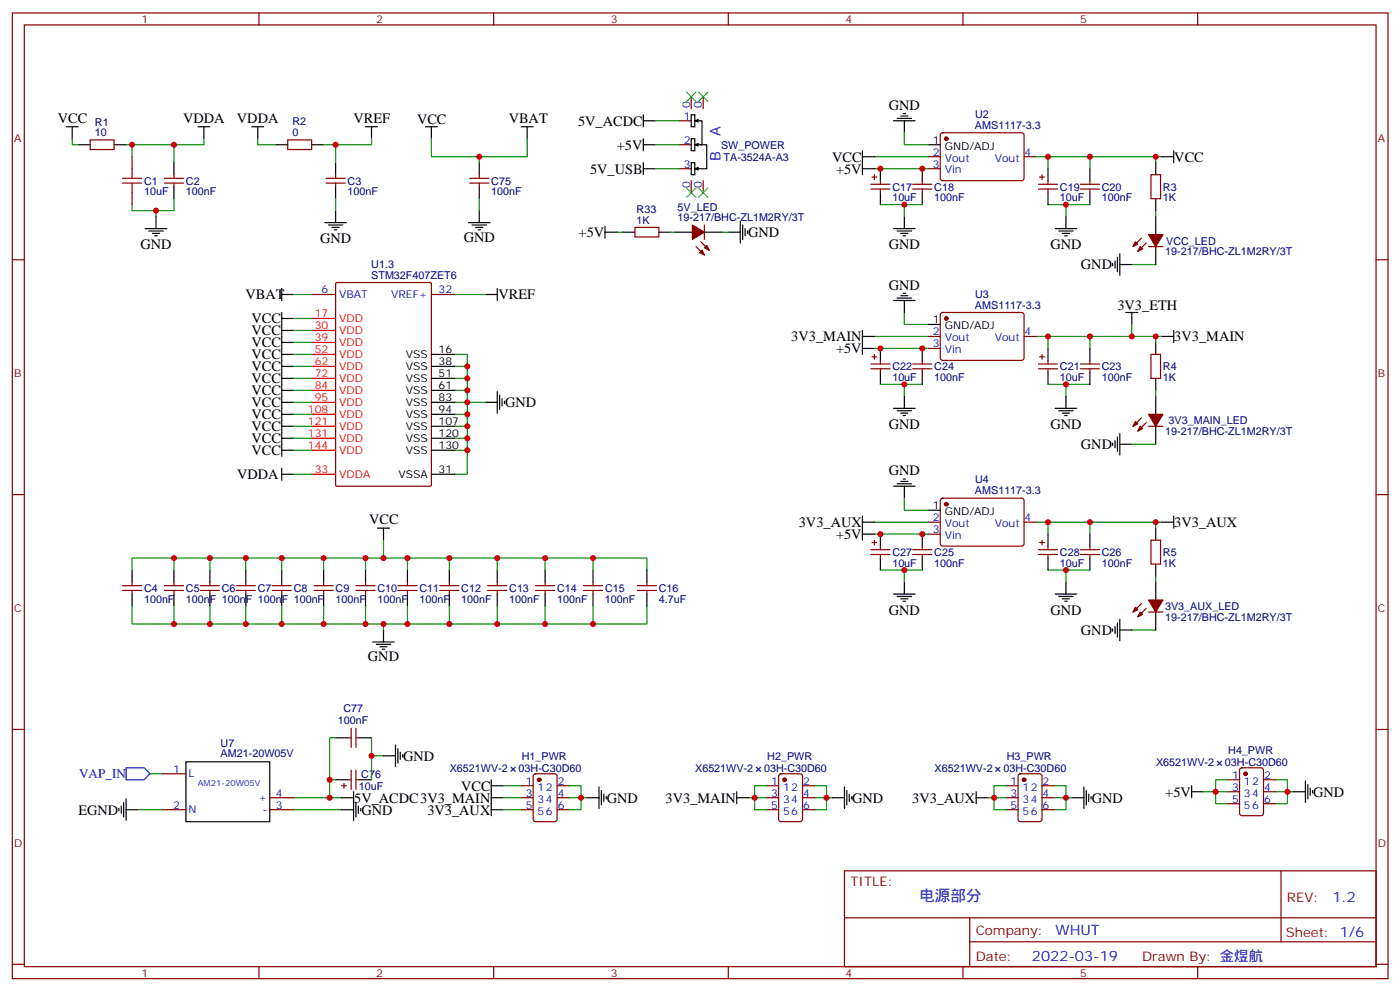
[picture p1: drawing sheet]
<svg xmlns="http://www.w3.org/2000/svg" width="413mm" height="292mm" viewBox="0 0 413 292" stroke-linecap="round" stroke-linejoin="round" font-family="sans-serif">
<g fill="none" stroke="#870000" stroke-width=".35">
<path d="M3.6 3.8h405.4v284.3h-405.4zM7.2 7.3h398.2v277.3h-398.2zM76.3 3.8v3.5M145.5 3.8v3.5M214.6 3.8v3.5M283.7 3.8v3.5M352.9 3.8v3.5M200.1 35.6h3.6M203.7 28.5v3.5M207.2 28.5v3.5M277.3 39.3l.4-.2h23.6l.4 .7v13l-.7 .4-23.5-.1-.5-.6v-12.7zM26.6 41.2h7v2.8h-7z"/>
<path d="M38.9 46.1v3.6M38.9 56.7v3.6M48.4 53.9h5.7M48.4 52.5h5.7M51.3 51.4v1.1M51.3 53.9v1.1M84.8 41.2h7v2.8h-7zM96.1 53.9h5.6M96.1 52.5h5.6M98.9 51.4v1.1M98.9 53.9v1.1M138.4 53.9h5.6"/>
<path d="M138.4 52.5h5.6M141.2 51.4v1.1M141.2 53.9v1.1M200.1 49.7h3.6M200.1 42.6h3.6M203.7 53.2v3.5M207.2 53.2v3.5M256.6 55.7h5.6M256.6 54.3h5.6M256.9 52.1h1.4M257.6 51.4v1.4M259.4 53.2v1.1"/>
<path d="M259.4 55.7v1M268.9 55.7h5.7M268.9 54.3h5.7M271.7 53.2v1.1M271.7 55.7v1M273.5 46.1h3.5M273.5 49.7h3.5M301.7 46.1h3.6M306 55.7h5.6M306 54.3h5.6M306.3 52.1h1.4M307 51.4v1.4"/>
<path d="M308.8 53.2v1.1M308.8 55.7v1M318.3 55.7h5.7M318.3 54.3h5.7M321.1 53.2v1.1M321.1 55.7v1M339.1 51.4h2.8v7.1h-2.8zM3.6 76.5h3.6M187.1 67h7v2.8h-7zM205.1 72.6l2.4 2.5M206.5 71.2l2.5 2.5M207.5 66.3v4.2"/>
<path d="M336.3 70.1l-2.5 2.5M337.7 71.5l-2.5 2.5M338.4 72.6h4.3M405.4 76.5h3.6M91.8 86.7h7.1M98.9 83.4l.3-.2h27.6l.3 .2v59.4l-.2 .3-27.7 .1-.3-.2zM127.1 86.7h7.1M273.5 99.1h3.5M277.3 92.2l.4-.2 23.6 .1 .4 .6v13l-.7 .4-23.5-.1-.5-.6v-12.7zM301.7 99.1h3.6M256.6 107.2h5.6M256.6 108.6h5.6"/>
<path d="M256.9 105.1h1.4M257.6 104.4v1.4M259.4 106.1v1.1M259.4 108.6v1M268.9 107.2h5.7M268.9 108.6h5.7M271.7 106.1v1.1M271.7 108.6v1M273.5 102.6h3.5M306 107.2h5.6M306 108.6h5.6M306.3 105.1h1.4"/>
<path d="M307 104.4v1.4M308.8 106.1v1.1M308.8 108.6v1M318.3 107.2h5.7M318.3 108.6h5.7M321.1 106.1v1.1M321.1 108.6v1M339.1 104.4h2.8v7h-2.8zM336.3 123l-2.5 2.5M337.7 124.5l-2.5 2.4M338.4 125.5h4.3M3.6 145.6h3.6"/>
<path d="M256.9 159.7h1.4M257.6 159v1.4M273.5 153.7h3.5M273.5 157.3h3.5M277.3 146.9l.4-.2h23.6l.4 .7v13l-.7 .4-23.5-.1-.5-.6v-12.7zM301.7 153.7h3.6M306.3 159.7h1.4M307 159v1.4M339.1 159h2.8v7.1h-2.8zM405.4 145.6h3.6M36.1 173.8h5.6M36.1 172.4h5.6"/>
<path d="M38.9 171.4v1M38.9 173.8v1.1M48.4 173.8h5.7M48.4 172.4h5.7M51.3 171.4v1M51.3 173.8v1.1M59 173.8h5.7M59 172.4h5.7M61.8 171.4v1M61.8 173.8v1.1M69.6 173.8h5.6M69.6 172.4h5.6"/>
<path d="M72.4 171.4v1M72.4 173.8v1.1M80.2 173.8h5.6M80.2 172.4h5.6M83 171.4v1M83 173.8v1.1M92.5 173.8h5.7M92.5 172.4h5.7M95.4 171.4v1M95.4 173.8v1.1M104.9 173.8h5.6M104.9 172.4h5.6"/>
<path d="M107.7 171.4v1M107.7 173.8v1.1M117.2 173.8h5.7M117.2 172.4h5.7M120.1 171.4v1M120.1 173.8v1.1M129.6 173.8h5.6M129.6 172.4h5.6M132.4 171.4v1M132.4 173.8v1.1M143.7 173.8h5.6M143.7 172.4h5.6"/>
<path d="M146.5 171.4v1M146.5 173.8v1.1M157.8 173.8h5.6M157.8 172.4h5.6M160.6 171.4v1M160.6 173.8v1.1M171.9 173.8h5.7M171.9 172.4h5.7M174.7 171.4v1M174.7 173.8v1.1M187.8 173.8h5.6M187.8 172.4h5.6"/>
<path d="M190.6 171.4v1M190.6 173.8v1.1M256.6 163.3h5.6M256.6 161.9h5.6M259.4 160.8v1.1M259.4 163.3v1M268.9 163.3h5.7M268.9 161.9h5.7M271.7 160.8v1.1M271.7 163.3v1M306 163.3h5.6M306 161.9h5.6"/>
<path d="M308.8 160.8v1.1M308.8 163.3v1M318.3 163.3h5.7M318.3 161.9h5.7M321.1 160.8v1.1M321.1 163.3v1M336.3 177.7l-2.5 2.5M337.7 179.1l-2.5 2.5M338.4 180.2h4.3M3.6 214.8h3.6M102.4 217.2h1.1M103.5 214.4v5.7"/>
<path d="M104.9 214.4v5.7M104.9 217.2h1M405.4 214.8h3.6M47.7 238.4h7.1M47.7 227.8h7.1M79.5 238.4h7M79.5 234.9h7M100.6 231.4h1.5M101.4 230.6v1.5M102.4 229.6h1.1M103.5 226.8v5.6M104.9 229.6h1"/>
<path d="M104.9 226.8v5.6M153.6 231.4h3.5M153.6 238.4h3.5M153.6 234.9h3.5M157.3 228l.5-.2h5.6l.7 .5v12.9l-.4 .7h-5.9l-.7-.4v-13zM164.1 231.4h3.6M164.1 238.4h3.6M164.1 234.9h3.6M225.9 231.4h3.5M225.9 238.4h3.5M225.9 234.9h3.5M229.6 228l.5-.2h5.7l.6 .5 .1 12.9-.5 .7h-5.9l-.6-.4-.1-13z"/>
<path d="M236.5 231.4h3.5M236.5 238.4h3.5M236.5 234.9h3.5M296.4 231.4h3.6M296.4 238.4h3.6M296.4 234.9h3.6M300.2 228l.5-.2h5.6l.7 .5v12.9l-.4 .7h-5.9l-.7-.4v-13zM307 231.4h3.6M307 238.4h3.6M307 234.9h3.6M361.7 229.6h3.5M361.7 236.6h3.5"/>
<path d="M361.7 233.1h3.5M365.5 226.3l.4-.2h5.7l.6 .4 .1 13-.5 .6-5.9 .1-.6-.5-.1-12.9zM372.3 229.6h3.5M372.3 236.6h3.5M372.3 233.1h3.5M248.8 256.4h156.6v28.2h-156.6zM377.4 256.4v20.9M248.8 270.2h156.5M285.7 277.3h119.6M285.7 270.2v14.2M3.6 283.9h3.6M76.3 284.6v3.5"/>
<path d="M145.5 284.6v3.5M214.6 284.6v3.5M283.7 284.6v3.5M352.9 284.6v3.5M405.4 283.9h3.6"/>
</g>
<g fill="none" stroke="#000" stroke-width=".35">
<path d="M19.5 37.3h3.5M21.3 37.3v3.6M58.3 37.3h3.5M60.1 37.3v3.6M74.2 37.3h3.5M76 37.3v3.6M107.7 37.3h3.5M109.5 37.3v3.6M125.3 37.3h3.6M127.1 37.3v3.6M153.6 37.3h3.5M155.3 37.3v3.6"/>
<path d="M189.5 35.6h3.6M189.5 33.8v3.5M203.7 33.8h1v3.5h-1zM204.7 35.6h2.1v7h-2.1M204.7 35.6l1.1 .3M205.8 35.2l-1.1 .4M263.3 35.6h6.3M264.3 34.9h4.3M265.4 34.1h2.1M266.1 33.4h.7M266.5 35.6v3.5M23 42.6h3.6"/>
<path d="M33.6 42.6h3.5M51.3 47.9v3.5M51.3 55v3.5M81.2 42.6h3.6M91.8 42.6h3.6M98.9 47.9v3.5M98.9 55v3.5M141.2 47.9v3.5M141.2 55v3.5M189.5 42.6h3.6M189.5 49.7h3.6M189.5 40.9v3.5"/>
<path d="M189.5 47.9v3.5M203.7 40.9h1v3.5h-1zM203.7 47.9h1v3.5h-1zM204.7 49.7l1.1 .3M204.7 42.6l1.1 .4M205.8 49.3l-1.1 .4M205.8 42.3l-1.1 .3M206.5 42.6h1.7v7.1h-3.5M254.1 49.7h3.5M254.1 44.4v7M254.1 46.1h3.5M259.4 49.7v3.5"/>
<path d="M259.4 56.7v3.6M271.7 49.7v3.5M271.7 56.7v3.6M273.5 42.6h3.5M308.8 49.7v3.5M308.8 56.7v3.6M321.1 49.7v3.5M321.1 56.7v3.6M340.5 47.9v3.5M340.5 58.5v3.5M342.3 46.1h3.5M345.8 44.4v3.5"/>
<path d="M42.8 67.3h6.3M43.9 68h4.2M44.9 68.7h2.1M45.6 69.4h.7M46 63.8v3.5M95.7 65.5h6.4M96.8 66.3h4.2M97.8 67h2.1M98.5 67.7h.7M98.9 62v3.5M138 65.5h6.4M139.1 66.3h4.2"/>
<path d="M140.2 67h2.1M140.9 67.7h.7M141.2 62v3.5M178.3 68.4h3.5M178.3 66.6v3.5M183.6 68.4h3.5M194.1 68.4h3.6M198.7 68.4h5.3M207.5 68.4h5.3M214.6 68.4h3.5M218.1 65.2v6.3M218.8 66.3v4.2"/>
<path d="M219.5 67.3v2.1M220.2 68v.7M263.3 67.3h6.3M264.3 68h4.3M265.4 68.7h2.1M266.1 69.4h.7M266.5 63.8v3.5M310.9 67.3h6.4M312 68h4.2M313 68.7h2.1M313.7 69.4h.7M314.1 63.8v3.5"/>
<path d="M327.8 77.5v.7M328.5 76.8v2.2M329.2 75.8v4.2M330 77.9h3.5M330 74.7v6.4M340.5 63.8v5.3M340.5 72.6v5.3M83 86.7h3.5M83 84.9v3.6M83 92v42.3M83 93.8h3.5M83 97.3h3.5"/>
<path d="M143 86.7h3.5M146.5 84.9v3.6M254.1 97.3v7.1M254.1 99.1h3.5M263.3 88.5h6.3M264.3 87.8h4.3M265.4 87.1h2.1M266.1 86.4h.7M266.5 88.5v3.5M273.5 95.5h3.5M331.7 92h3.5M333.5 92v3.5"/>
<path d="M342.3 99.1h3.5M345.8 97.3v3.5M83 104.4h3.5M83 107.9h3.5M83 111.4h3.5M83 114.9h3.5M83 118.5h3.5M83 100.8h3.5M127.1 104.4h7.1M127.1 107.9h7.1M127.1 111.4h7.1M127.1 114.9h7.1"/>
<path d="M127.1 118.5h7.1M143 118.5h3.5M146.5 115.3v6.3M147.2 116.3v4.3M147.9 117.4v2.1M148.6 118.1v.7M254.1 102.6h3.5M259.4 102.6v3.5M259.4 109.6v3.6M266.5 116.7v3.5M271.7 102.6v3.5M271.7 109.6v3.6"/>
<path d="M308.8 102.6v3.5M308.8 109.6v3.6M314.1 116.7v3.5M321.1 102.6v3.5M321.1 109.6v3.6M340.5 100.8v3.6M340.5 111.4v3.5M340.5 116.7v5.3M83 139.6h3.5M83 122h3.5M83 125.5h3.5M83 129h3.5"/>
<path d="M83 132.6h3.5M83 137.9v3.5M127.1 139.6h7.1M127.1 122h7.1M127.1 125.5h7.1M127.1 129h7.1M127.1 132.6h7.1M263.3 120.2h6.3M264.3 120.9h4.3M265.4 121.6h2.1M266.1 122.3h.7M310.9 120.2h6.4"/>
<path d="M312 120.9h4.2M313 121.6h2.1M313.7 122.3h.7M327.8 130.5v.7M328.5 129.8v2.1M329.2 128.7v4.2M330 127.6v6.4M330 130.8h3.5M340.5 125.5v5.3M111.2 155.5h3.6M113 155.5v3.5M254.1 152v7"/>
<path d="M254.1 157.3h3.5M254.1 153.7h3.5M259.4 157.3v3.5M263.3 143.2h6.3M264.3 142.5h4.3M265.4 141.7h2.1M266.1 141h.7M266.5 143.2v3.5M271.7 157.3v3.5M273.5 150.2h3.5M308.8 157.3v3.5M321.1 157.3v3.5"/>
<path d="M340.5 155.5v3.5M342.3 153.7h3.5M345.8 152v3.5M38.9 167.9v3.5M38.9 174.9v3.5M51.3 167.9v3.5M51.3 174.9v3.5M61.8 167.9v3.5M61.8 174.9v3.5M72.4 167.9v3.5M72.4 174.9v3.5M83 167.9v3.5"/>
<path d="M83 174.9v3.5M95.4 167.9v3.5M95.4 174.9v3.5M107.7 167.9v3.5M107.7 174.9v3.5M120.1 167.9v3.5M120.1 174.9v3.5M132.4 167.9v3.5M132.4 174.9v3.5M146.5 167.9v3.5M146.5 174.9v3.5M160.6 167.9v3.5"/>
<path d="M160.6 174.9v3.5M174.7 167.9v3.5M174.7 174.9v3.5M190.6 167.9v3.5M190.6 174.9v3.5M259.4 164.3v3.6M263.3 174.9h6.3M264.3 175.6h4.3M265.4 176.3h2.1M266.1 177h.7M266.5 171.4v3.5M271.7 164.3v3.6"/>
<path d="M308.8 164.3v3.6M310.9 174.9h6.4M312 175.6h4.2M313 176.3h2.1M313.7 177h.7M314.1 171.4v3.5M321.1 164.3v3.6M340.5 166.1v3.5M340.5 171.4v5.3M109.8 189h6.4M110.9 189.7h4.2M111.9 190.4h2.2"/>
<path d="M112.6 191.1h.7M113 185.5v3.5M327.8 185.1v.7M328.5 184.4v2.1M329.2 183.4v4.2M330 182.3v6.4M330 185.5h3.5M340.5 180.2v5.3M98.9 217.2h3.5M105.9 217.2h3.6M116.5 219.4v6.3M35 238.1v.7"/>
<path d="M35.7 237.3v2.2M36.4 236.3v4.2M37.1 238.4h3.6M37.1 235.2v6.4M54.8 224.3h24.7v17.6h-24.7zM98.9 229.6h3.5M100.6 234.9h3.6M100.6 238.4h3.6M104.2 233.1v8.5M104.9 236.3v4.2M105.6 237.3v2.2M105.9 229.6h3.6"/>
<path d="M106.3 238.1v.7M113 222.5h3.5M117.2 220.4v4.2M117.9 221.5v2.1M118.6 222.2v.7M144.7 231.4h3.6M144.7 229.6v10.6M144.7 234.9h3.6M144.7 238.4h3.6M173 234.9h3.5M176.5 231.7v6.4M177.2 232.8v4.2"/>
<path d="M177.9 233.8v2.1M178.6 234.5v.7M217.1 234.9h3.5M217.1 233.1v3.5M245.3 234.9h3.5M248.8 231.7v6.4M249.5 232.8v4.2M250.2 233.8v2.1M250.9 234.5v.7M287.6 234.9h3.5M287.6 233.1v3.5M315.8 234.9h3.6"/>
<path d="M319.4 231.7v6.4M320.1 232.8v4.2M320.8 233.8v2.1M321.5 234.5v.7M351.1 233.1h3.5M351.1 231.4v3.5M381.1 233.1h3.5M384.6 229.9v6.4M385.3 231v4.2M386 232.1v2.1M386.8 232.8v.7"/>
</g>
<g fill="none" stroke="#f00" stroke-width=".35">
<path d="M91.8 93.8h7.1M91.8 97.3h7.1M91.8 100.8h7.1M91.8 104.4h7.1M91.8 107.9h7.1M91.8 111.4h7.1M91.8 114.9h7.1M91.8 118.5h7.1M91.8 139.6h7.1M91.8 122h7.1M91.8 125.5h7.1M91.8 129h7.1"/>
<path d="M91.8 132.6h7.1"/>
</g>
<g fill="none" stroke="#008700" stroke-width=".35">
<path d="M193.1 35.6h7M266.5 39.1v3.5h7M21.3 40.9v1.7h1.7M37.1 42.6h1.8v3.5M38.9 42.6h12.4v5.3M51.3 58.5v3.5h-5.3M60.1 40.9v1.7h-8.8M76 40.9v1.7h5.2M95.4 42.6h3.5v5.3M98.9 58.5v3.5M109.5 40.9v1.7h-10.6M127.1 40.9v5.2h14.1v1.8"/>
<path d="M141.2 58.5v3.5M155.3 40.9v5.2h-14.1M193.1 49.7h7M193.1 42.6h7M257.6 46.1h15.9M257.6 49.7h15.9M305.3 46.1h15.8v3.6M308.8 46.1v3.6M321.1 46.1h21.2M340.5 46.1v1.8M38.9 60.3v1.7h7.1v1.8M181.8 68.4h1.8"/>
<path d="M197.7 68.4h1M212.8 68.4h1.8M259.4 60.3h12.3M266.5 60.3v3.5M308.8 60.3h12.3M314.1 60.3v3.5M333.5 77.9h7M340.5 62v1.8M86.5 86.7h5.3M86.5 93.8h5.3M86.5 97.3h5.3M134.2 86.7h8.8"/>
<path d="M257.6 99.1h15.9M266.5 92v3.5h7M305.3 99.1h15.8v3.5M308.8 99.1v3.5M321.1 99.1h21.2M333.5 95.5v3.6M340.5 99.1v1.7M86.5 100.8h5.3M86.5 104.4h5.3M86.5 107.9h5.3M86.5 111.4h5.3M86.5 114.9h5.3"/>
<path d="M86.5 118.5h5.3M134.2 104.4h3.5v14.1h5.3M134.2 118.5h3.5v21.1h-3.5M134.2 107.9h3.5M134.2 111.4h3.5M134.2 114.9h3.5M257.6 102.6h15.9M259.4 113.2h12.3M266.5 113.2v3.5M308.8 113.2h12.3M314.1 113.2v3.5M340.5 114.9v1.8"/>
<path d="M86.5 122h5.3M86.5 125.5h5.3M86.5 129h5.3M86.5 132.6h5.3M86.5 139.6h5.3M134.2 122h3.5M134.2 125.5h3.5M134.2 129h3.5M134.2 132.6h3.5M333.5 130.8h7M113 159v5.3h-74.1v3.6M257.6 153.7h15.9"/>
<path d="M257.6 157.3h15.9M266.5 146.7v3.5h7M305.3 153.7h15.8v3.6M308.8 153.7v3.6M321.1 153.7h21.2M340.5 153.7v1.8M38.9 178.4v5.3h74.1v1.8M51.3 164.3v3.6M51.3 178.4v5.3M61.8 164.3v3.6M61.8 178.4v5.3M72.4 164.3v3.6"/>
<path d="M72.4 178.4v5.3M83 164.3v3.6M83 178.4v5.3M95.4 164.3v3.6M95.4 178.4v5.3M107.7 164.3v3.6M107.7 178.4v5.3M113 164.3h61.7v3.6M120.1 164.3v3.6M120.1 178.4v5.3M132.4 164.3v3.6M132.4 178.4v5.3"/>
<path d="M146.5 164.3v3.6M146.5 178.4v5.3M160.6 164.3v3.6M160.6 178.4v5.3M174.7 178.4v5.3h-61.7M174.7 164.3h15.9v3.6M190.6 178.4v5.3h-15.9M259.4 167.9h12.3M266.5 167.9v3.5M308.8 167.9h12.3M314.1 167.9v3.5M340.5 169.6v1.8"/>
<path d="M333.5 185.5h7M98.9 217.2h-1.8v12.4M109.5 217.2v12.4M40.7 238.4h7M44.2 227.8h3.5M86.5 234.9h14.1M86.5 238.4h14.1M98.9 229.6h-1.8v5.3M109.5 222.5h3.5M148.3 231.4h5.3M148.3 234.9h5.3M148.3 238.4h5.3"/>
<path d="M167.7 231.4h3.5v3.5h1.8M167.7 234.9h3.5v3.5h-3.5M220.6 234.9h5.3M225.9 231.4h-3.5v7h3.5M240 234.9h3.5v3.5h-3.5M240 231.4h3.5v3.5h1.8M296.4 231.4h-3.5v3.5h-1.8M296.4 234.9h-3.5v3.5h3.5M310.6 234.9h3.5v3.5h-3.5M310.6 231.4h3.5v3.5h1.7M361.7 229.6h-3.5v3.5h-3.6M361.7 233.1h-3.5v3.5h3.5"/>
<path d="M375.8 233.1h3.5v3.5h-3.5M375.8 229.6h3.5v3.5h1.8"/>
</g>
<path d="M36.1 53.9h5.6M36.1 52.5h5.6M38.9 49.7v2.8M38.9 53.9v2.8" fill="none" stroke="#a10000" stroke-width=".35"/>
<g fill="#870000" stroke="#870000" stroke-width=".35">
<path d="M338.4 69.1h4.3l-2.2 3.5z"/>
<path d="M336 72.6l.7 .7-1.5 .7z"/>
<path d="M334.5 71.2l.7 .7-1.4 .7z"/>
<path d="M338.4 122h4.3l-2.2 3.5z"/>
<path d="M336 125.5l.7 .7-1.5 .7z"/>
<path d="M334.5 124.1l.7 .7-1.4 .7z"/>
<path d="M338.4 176.7h4.3l-2.2 3.5z"/>
<path d="M336 180.2l.7 .7-1.5 .7z"/>
<path d="M334.5 178.8l.7 .7-1.4 .7z"/>
<path d="M204 66.3l3.5 2.1-3.5 2.1z"/>
<path d="M207.5 73l.7-.8 .8 1.5z"/>
<path d="M206.1 74.4l.7-.7 .7 1.4z"/>
<circle cx="278.8" cy="40.9" r=".53"/>
<circle cx="278.8" cy="93.8" r=".53"/>
<circle cx="278.8" cy="148.4" r=".53"/>
<circle cx="158.9" cy="229.6" r=".53"/>
<circle cx="231.2" cy="229.6" r=".53"/>
<circle cx="301.7" cy="229.6" r=".53"/>
<circle cx="367" cy="227.8" r=".53"/>
</g>
<path d="M37.1 226.1h5.3l1.8 1.7-1.8 1.8h-5.3z" fill="none" stroke="#00f" stroke-width=".35"/>
<path d="M202.2 27.1l2.9 2.8M205.1 27.1l-2.9 2.8M205.8 27.1l2.8 2.8M208.6 27.1l-2.8 2.8M202.2 55.3l2.9 2.8M205.1 55.3l-2.9 2.8M205.8 55.3l2.8 2.8M208.6 55.3l-2.8 2.8" fill="none" stroke="#3c3" stroke-width=".35"/>
<g fill="#c00">
<circle cx="137.7" cy="107.9" r=".88"/>
<circle cx="137.7" cy="111.4" r=".88"/>
<circle cx="137.7" cy="114.9" r=".88"/>
<circle cx="137.7" cy="118.5" r=".88"/>
<circle cx="137.7" cy="132.6" r=".88"/>
<circle cx="137.7" cy="129" r=".88"/>
<circle cx="137.7" cy="125.5" r=".88"/>
<circle cx="137.7" cy="122" r=".88"/>
<circle cx="38.9" cy="42.6" r=".88"/>
<circle cx="46" cy="62" r=".88"/>
<circle cx="51.3" cy="42.6" r=".88"/>
<circle cx="98.9" cy="42.6" r=".88"/>
<circle cx="51.3" cy="164.3" r=".88"/>
<circle cx="61.8" cy="164.3" r=".88"/>
<circle cx="72.4" cy="164.3" r=".88"/>
<circle cx="83" cy="164.3" r=".88"/>
<circle cx="95.4" cy="164.3" r=".88"/>
<circle cx="107.7" cy="164.3" r=".88"/>
<circle cx="113" cy="164.3" r=".88"/>
<circle cx="160.6" cy="164.3" r=".88"/>
<circle cx="146.5" cy="164.3" r=".88"/>
<circle cx="132.4" cy="164.3" r=".88"/>
<circle cx="120.1" cy="164.3" r=".88"/>
<circle cx="51.3" cy="183.7" r=".88"/>
<circle cx="61.8" cy="183.7" r=".88"/>
<circle cx="72.4" cy="183.7" r=".88"/>
<circle cx="83" cy="183.7" r=".88"/>
<circle cx="95.4" cy="183.7" r=".88"/>
<circle cx="107.7" cy="183.7" r=".88"/>
<circle cx="113" cy="183.7" r=".88"/>
<circle cx="120.1" cy="183.7" r=".88"/>
<circle cx="132.4" cy="183.7" r=".88"/>
<circle cx="146.5" cy="183.7" r=".88"/>
<circle cx="160.6" cy="183.7" r=".88"/>
<circle cx="174.7" cy="164.3" r=".88"/>
<circle cx="174.7" cy="183.7" r=".88"/>
<circle cx="340.5" cy="46.1" r=".88"/>
<circle cx="271.7" cy="49.7" r=".88"/>
<circle cx="266.5" cy="60.3" r=".88"/>
<circle cx="314.1" cy="60.3" r=".88"/>
<circle cx="321.1" cy="46.1" r=".88"/>
<circle cx="308.8" cy="46.1" r=".88"/>
<circle cx="259.4" cy="49.7" r=".88"/>
<circle cx="259.4" cy="102.6" r=".88"/>
<circle cx="308.8" cy="99.1" r=".88"/>
<circle cx="321.1" cy="99.1" r=".88"/>
<circle cx="314.1" cy="113.2" r=".88"/>
<circle cx="266.5" cy="113.2" r=".88"/>
<circle cx="271.7" cy="102.6" r=".88"/>
<circle cx="340.5" cy="153.7" r=".88"/>
<circle cx="271.7" cy="157.3" r=".88"/>
<circle cx="266.5" cy="167.9" r=".88"/>
<circle cx="314.1" cy="167.9" r=".88"/>
<circle cx="321.1" cy="153.7" r=".88"/>
<circle cx="308.8" cy="153.7" r=".88"/>
<circle cx="259.4" cy="157.3" r=".88"/>
<circle cx="171.2" cy="234.9" r=".88"/>
<circle cx="243.5" cy="234.9" r=".88"/>
<circle cx="314.1" cy="234.9" r=".88"/>
<circle cx="222.4" cy="234.9" r=".88"/>
<circle cx="292.9" cy="234.9" r=".88"/>
<circle cx="379.3" cy="233.1" r=".88"/>
<circle cx="358.2" cy="233.1" r=".88"/>
<circle cx="340.5" cy="99.1" r=".88"/>
<circle cx="333.5" cy="99.1" r=".88"/>
<circle cx="141.2" cy="46.1" r=".88"/>
<circle cx="109.5" cy="222.5" r=".88"/>
<circle cx="97.1" cy="234.9" r=".88"/>
<circle cx="97.1" cy="229.6" r=".88"/>
</g>
<text font-size="4.6" fill="#00f" x="270.9" y="265.4">电源部分</text>
<g font-size="4.2">
<text x="261.9" y="32.3">GND</text>
<text x="17.1" y="36.3">VCC</text>
<text x="53.9" y="36.3">VDDA</text>
<text x="69.8" y="36.3">VDDA</text>
<text x="104.1" y="36.1">VREF</text>
<text x="122.9" y="36.6">VCC</text>
<text x="149.9" y="36.1">VBAT</text>
<text x="170.3" y="37">5V_ACDC</text>
<text x="181.8" y="44.1">+5V</text>
<text x="245.2" y="47.6">VCC</text>
<text x="346" y="47.6">VCC</text>
<text x="173.9" y="51.1">5V_USB</text>
<text x="246.3" y="51.2">+5V</text>
<text x="94.3" y="71.6">GND</text>
<text x="136.6" y="71.2">GND</text>
<text x="170.5" y="69.9">+5V</text>
<text x="220.4" y="69.8">GND</text>
<text x="41.4" y="73.4">GND</text>
<text x="261.9" y="73.4">GND</text>
<text x="309.5" y="73.4">GND</text>
<text x="318.5" y="79.3">GND</text>
<text x="72.3" y="88.1">VBAT</text>
<text x="146.9" y="88.1">VREF</text>
<text x="261.9" y="85.3">GND</text>
<text x="74.1" y="95.2">VCC</text>
<text x="329.2" y="91.3">3V3_ETH</text>
<text x="74.1" y="98.7">VCC</text>
<text x="233.2" y="100.5">3V3_MAIN</text>
<text x="346" y="100.5">3V3_MAIN</text>
<text x="74.1" y="102.2">VCC</text>
<text x="74.1" y="105.8">VCC</text>
<text x="246.3" y="104.1">+5V</text>
<text x="74.1" y="109.3">VCC</text>
<text x="74.1" y="112.8">VCC</text>
<text x="74.1" y="116.3">VCC</text>
<text x="74.1" y="119.9">VCC</text>
<text x="148.8" y="119.9">GND</text>
<text x="74.1" y="123.4">VCC</text>
<text x="74.1" y="126.9">VCC</text>
<text x="74.1" y="130.5">VCC</text>
<text x="261.9" y="126.3">GND</text>
<text x="309.5" y="126.3">GND</text>
<text x="74.1" y="134">VCC</text>
<text x="318.5" y="132.2">GND</text>
<text x="69.9" y="141">VDDA</text>
<text x="261.9" y="139.9">GND</text>
<text x="108.7" y="154.3">VCC</text>
<text x="235.4" y="155.2">3V3_AUX</text>
<text x="346" y="155.2">3V3_AUX</text>
<text x="246.3" y="158.7">+5V</text>
<text x="261.9" y="181">GND</text>
<text x="309.5" y="181">GND</text>
<text x="318.5" y="186.9">GND</text>
<text x="108.4" y="194.7">GND</text>
<text x="118.8" y="224">GND</text>
<text x="135.9" y="232.8">VCC</text>
<text x="23.1" y="239.9">EGND</text>
<text x="104.4" y="236.3">5V_ACDC3V3_MAIN</text>
<text x="106.5" y="239.8">GND</text>
<text x="125.9" y="239.8">3V3_AUX</text>
<text x="178.8" y="236.3">GND</text>
<text x="196.1" y="236.3">3V3_MAIN</text>
<text x="251.1" y="236.3">GND</text>
<text x="268.8" y="236.3">3V3_AUX</text>
<text x="321.7" y="236.3">GND</text>
<text x="343.3" y="234.6">+5V</text>
<text x="386.9" y="234.5">GND</text>
</g>
<g font-size="4.2" fill="#00f">
<text x="212.3" y="39.9" transform="rotate(-90 212.3 39.9)">A</text>
<text x="212.3" y="47.4" transform="rotate(-90 212.3 47.4)">B</text>
<text x="392.6" y="265.7">1.2</text>
<text x="311" y="275.2">WHUT</text>
<text x="304.1" y="283">2022-03-19</text>
</g>
<text font-size="3.9" fill="#00f" x="23.3" y="229.1">VAP_IN</text>
<g font-size="3.9" fill="#800">
<text x="250.6" y="261">TITLE:</text>
<text x="379.2" y="265.7">REV:</text>
<text x="287.5" y="275.2">Company:</text>
<text x="378.9" y="275.8">Sheet: 1/6</text>
<text x="287.5" y="282.9">Date:</text>
<text x="336.5" y="282.9">Drawn By: 金煜航</text>
</g>
<g font-size="3.2" fill="#800">
<text x="41.7" y="6.8">1</text>
<text x="110.9" y="6.8">2</text>
<text x="180" y="6.8">3</text>
<text x="249.2" y="6.8">4</text>
<text x="318.3" y="6.8">5</text>
<text x="4.2" y="41.9">A</text>
<text x="406" y="41.9">A</text>
<text x="4.2" y="111.1">B</text>
<text x="406" y="111.1">B</text>
<text x="4.2" y="180.2">C</text>
<text x="406" y="180.2">C</text>
<text x="4.2" y="249.3">D</text>
<text x="406" y="249.3">D</text>
<text x="41.7" y="287.6">1</text>
<text x="110.9" y="287.6">2</text>
<text x="180" y="287.6">3</text>
<text x="249.2" y="287.6">4</text>
<text x="318.3" y="287.6">5</text>
</g>
<g font-size="3.2" fill="#00f">
<text x="201.5" y="35.2">1</text>
<text x="203.3" y="31.9" transform="rotate(-90 203.3 31.9)">0</text>
<text x="206.8" y="31.9" transform="rotate(-90 206.8 31.9)">0</text>
<text x="201.5" y="42.3">2</text>
<text x="274.8" y="45.8">2</text>
<text x="278.3" y="47.6">Vout</text>
<text x="293.1" y="47.6">Vout</text>
<text x="301.9" y="45.8">4</text>
<text x="201.5" y="49.3">3</text>
<text x="274.8" y="49.3">3</text>
<text x="278.3" y="51.1">Vin</text>
<text x="203.3" y="55.4" transform="rotate(-90 203.3 55.4)">0</text>
<text x="206.8" y="55.4" transform="rotate(-90 206.8 55.4)">0</text>
<text x="94.8" y="86.4">6</text>
<text x="99.9" y="87.8">VBAT</text>
<text x="115.2" y="87.8">VREF+</text>
<text x="129.2" y="86.4">32</text>
<text x="274.8" y="98.7">2</text>
<text x="278.3" y="100.5">Vout</text>
<text x="293.1" y="100.5">Vout</text>
<text x="301.9" y="98.7">4</text>
<text x="274.8" y="102.2">3</text>
<text x="278.3" y="104">Vin</text>
<text x="274.8" y="153.4">2</text>
<text x="278.3" y="155.2">Vout</text>
<text x="293.1" y="155.2">Vout</text>
<text x="301.9" y="153.4">4</text>
<text x="274.8" y="156.9">3</text>
<text x="278.3" y="158.7">Vin</text>
<text x="51" y="227.5">1</text>
<text x="55.5" y="228.9">L</text>
<text x="154.9" y="231">1</text>
<text x="158.4" y="232.8">12</text>
<text x="164.3" y="231">2</text>
<text x="227.2" y="231">1</text>
<text x="230.7" y="232.8">12</text>
<text x="236.6" y="231">2</text>
<text x="297.8" y="231">1</text>
<text x="301.3" y="232.8">12</text>
<text x="307.2" y="231">2</text>
<text x="363" y="229.2">1</text>
<text x="363" y="232.8">3</text>
<text x="366.5" y="231">12</text>
<text x="372.5" y="232.8">4</text>
<text x="372.5" y="229.2">2</text>
<text x="51" y="238.1">2</text>
<text x="55.5" y="239.5">N</text>
<text x="76.2" y="235.9">+</text>
<text x="77.3" y="239.5">-</text>
<text x="81.2" y="234.5">4</text>
<text x="81.2" y="238.1">3</text>
<text x="154.9" y="234.5">3</text>
<text x="154.9" y="238.1">5</text>
<text x="158.4" y="236.3">34</text>
<text x="158.4" y="239.8">56</text>
<text x="164.3" y="238.1">6</text>
<text x="164.3" y="234.5">4</text>
<text x="227.2" y="234.5">3</text>
<text x="227.2" y="238.1">5</text>
<text x="230.7" y="236.3">34</text>
<text x="230.7" y="239.8">56</text>
<text x="236.6" y="238.1">6</text>
<text x="236.6" y="234.5">4</text>
<text x="297.8" y="234.5">3</text>
<text x="297.8" y="238.1">5</text>
<text x="301.3" y="236.3">34</text>
<text x="301.3" y="239.8">56</text>
<text x="307.2" y="238.1">6</text>
<text x="307.2" y="234.5">4</text>
<text x="363" y="236.3">5</text>
<text x="366.5" y="234.5">34</text>
<text x="366.5" y="238.1">56</text>
<text x="372.5" y="236.3">6</text>
</g>
<g font-size="3.2" fill="#000080">
<text x="287.3" y="34.7">U2</text>
<text x="28" y="40.1">10</text>
<text x="28" y="37.1">R1</text>
<text x="86.2" y="40.1">0</text>
<text x="86.2" y="36.9">R2</text>
<text x="287.3" y="37.9">AMS1117-3.3</text>
<text x="212.4" y="43.8">SW_POWER</text>
<text x="213.2" y="47.3">TA-3524A-A3</text>
<text x="42.4" y="54.3">C1</text>
<text x="42.4" y="57.5">10uF</text>
<text x="54.8" y="57.6">100nF</text>
<text x="54.8" y="54.3">C2</text>
<text x="102.4" y="57.6">100nF</text>
<text x="102.4" y="54.3">C3</text>
<text x="144.7" y="57.6">100nF</text>
<text x="144.7" y="54.3">C75</text>
<text x="262.9" y="56.1">C17</text>
<text x="262.9" y="59.3">10uF</text>
<text x="275.3" y="59.3">100nF</text>
<text x="275.3" y="56.1">C18</text>
<text x="312.3" y="56.1">C19</text>
<text x="312.3" y="59.3">10uF</text>
<text x="324.7" y="59.3">100nF</text>
<text x="324.7" y="56.1">C20</text>
<text x="342.7" y="59.2">1K</text>
<text x="342.7" y="56.2">R3</text>
<text x="187.6" y="65.9">1K</text>
<text x="187.6" y="62.8">R33</text>
<text x="199.6" y="65.2">19-217/BHC-ZL1M2RY/3T</text>
<text x="199.7" y="62.1">5V_LED</text>
<text x="343.4" y="75.1">19-217/BHC-ZL1M2RY/3T</text>
<text x="343.6" y="72">VCC_LED</text>
<text x="109.4" y="82.1">STM32F407ZET6</text>
<text x="109.4" y="78.9">U1.3</text>
<text x="287.3" y="87.6">U3</text>
<text x="287.3" y="90.8">AMS1117-3.3</text>
<text x="262.9" y="109">C22</text>
<text x="262.9" y="112.2">10uF</text>
<text x="275.3" y="112.2">100nF</text>
<text x="275.3" y="109">C24</text>
<text x="312.3" y="109">C21</text>
<text x="312.3" y="112.2">10uF</text>
<text x="324.7" y="112.2">100nF</text>
<text x="324.7" y="109">C23</text>
<text x="342.7" y="112.2">1K</text>
<text x="342.7" y="109.1">R4</text>
<text x="344.3" y="125">3V3_MAIN_LED</text>
<text x="343.4" y="128.1">19-217/BHC-ZL1M2RY/3T</text>
<text x="287.3" y="142.3">U4</text>
<text x="287.3" y="145.5">AMS1117-3.3</text>
<text x="262.9" y="163.7">C27</text>
<text x="262.9" y="166.9">10uF</text>
<text x="275.3" y="166.9">100nF</text>
<text x="275.3" y="163.7">C25</text>
<text x="312.3" y="163.7">C28</text>
<text x="312.3" y="166.9">10uF</text>
<text x="324.7" y="166.9">100nF</text>
<text x="324.7" y="163.7">C26</text>
<text x="342.7" y="166.8">1K</text>
<text x="342.7" y="163.8">R5</text>
<text x="42.4" y="177.5">100nF</text>
<text x="42.4" y="174.3">C4</text>
<text x="54.8" y="177.5">100nF 100nF 100nF 100nF</text>
<text x="54.8" y="174.3">C5</text>
<text x="65.4" y="174.3">C6</text>
<text x="76" y="174.3">C7</text>
<text x="86.5" y="174.3">C8</text>
<text x="98.9" y="177.5">100nF</text>
<text x="98.9" y="174.3">C9</text>
<text x="111.2" y="177.5">100nF</text>
<text x="111.2" y="174.3">C10</text>
<text x="123.6" y="177.5">100nF</text>
<text x="123.6" y="174.3">C11</text>
<text x="135.9" y="177.5">100nF</text>
<text x="135.9" y="174.3">C12</text>
<text x="150" y="177.5">100nF</text>
<text x="150" y="174.3">C13</text>
<text x="164.1" y="177.5">100nF</text>
<text x="164.2" y="174.3">C14</text>
<text x="178.3" y="177.5">100nF</text>
<text x="178.3" y="174.3">C15</text>
<text x="194.1" y="177.4">4.7uF</text>
<text x="194.1" y="174.4">C16</text>
<text x="343.3" y="179.6">3V3_AUX_LED</text>
<text x="343.4" y="182.7">19-217/BHC-ZL1M2RY/3T</text>
<text x="101.2" y="209.5">C77</text>
<text x="99.5" y="213.1">100nF</text>
<text x="65" y="219.8">U7</text>
<text x="361.9" y="221.9">H4_PWR</text>
<text x="65" y="223">AM21-20W05V</text>
<text x="132.5" y="227.2">X6521WV-2</text>
<text x="152.8" y="227.2">03H-C30D60</text>
<text x="153.8" y="223.7">H1_PWR</text>
<text x="204.8" y="227.2">X6521WV-2</text>
<text x="225.1" y="227.2">03H-C30D60</text>
<text x="226.1" y="223.7">H2_PWR</text>
<text x="275.4" y="227.2">X6521WV-2</text>
<text x="295.7" y="227.2">03H-C30D60</text>
<text x="296.6" y="223.7">H3_PWR</text>
<text x="340.6" y="225.4">X6521WV-2</text>
<text x="360.9" y="225.4">03H-C30D60</text>
<text x="105.7" y="232.5">10uF</text>
<text x="106.5" y="229">C76</text>
</g>
<g font-size="3.2">
<text x="274.8" y="42.3">1</text>
<text x="278.3" y="44">GND/ADJ</text>
<text x="274.8" y="95.2">1</text>
<text x="278.3" y="96.9">GND/ADJ</text>
<text x="119.5" y="105.4">VSS</text>
<text x="129.2" y="104">16</text>
<text x="129.2" y="107.5">38</text>
<text x="119.5" y="108.9">VSS</text>
<text x="119.5" y="112.5">VSS</text>
<text x="129.2" y="111.1">51</text>
<text x="119.5" y="116">VSS</text>
<text x="119.5" y="119.5">VSS</text>
<text x="129.2" y="114.6">61</text>
<text x="129.2" y="118.1">83</text>
<text x="119.5" y="123">VSS</text>
<text x="129.2" y="121.6">94</text>
<text x="129.2" y="125.2">107</text>
<text x="119.5" y="126.6">VSS</text>
<text x="119.5" y="130.1">VSS</text>
<text x="129.2" y="128.7">120</text>
<text x="119.5" y="133.6">VSS</text>
<text x="129.2" y="132.2">130</text>
<text x="117.4" y="140.7">VSSA</text>
<text x="129.2" y="139.3">31</text>
<text x="274.8" y="149.9">1</text>
<text x="278.3" y="151.6">GND/ADJ</text>
</g>
<g font-size="3.2" fill="#f00">
<text x="92.7" y="93.4">17</text>
<text x="99.9" y="94.8">VDD</text>
<text x="92.7" y="96.9">30</text>
<text x="92.7" y="100.5">39</text>
<text x="99.9" y="98.4">VDD</text>
<text x="99.9" y="101.9">VDD</text>
<text x="92.7" y="104">52</text>
<text x="92.7" y="107.5">62</text>
<text x="99.9" y="105.4">VDD</text>
<text x="92.7" y="111.1">72</text>
<text x="99.9" y="108.9">VDD</text>
<text x="99.9" y="112.5">VDD</text>
<text x="92.7" y="114.6">84</text>
<text x="92.7" y="118.1">95</text>
<text x="99.9" y="116">VDD</text>
<text x="99.9" y="119.5">VDD</text>
<text x="90.7" y="121.6">108</text>
<text x="90.7" y="125.2">121</text>
<text x="99.9" y="123">VDD</text>
<text x="90.7" y="128.7">131</text>
<text x="99.9" y="126.6">VDD</text>
<text x="99.9" y="130.1">VDD</text>
<text x="90.7" y="132.2">144</text>
<text x="99.9" y="133.6">VDD</text>
<text x="92.7" y="139.3">33</text>
<text x="99.9" y="140.7">VDDA</text>
</g>
<text font-size="2.5" fill="#00f" x="58.3" y="231.4">AM21-20W05V</text>
</svg>
